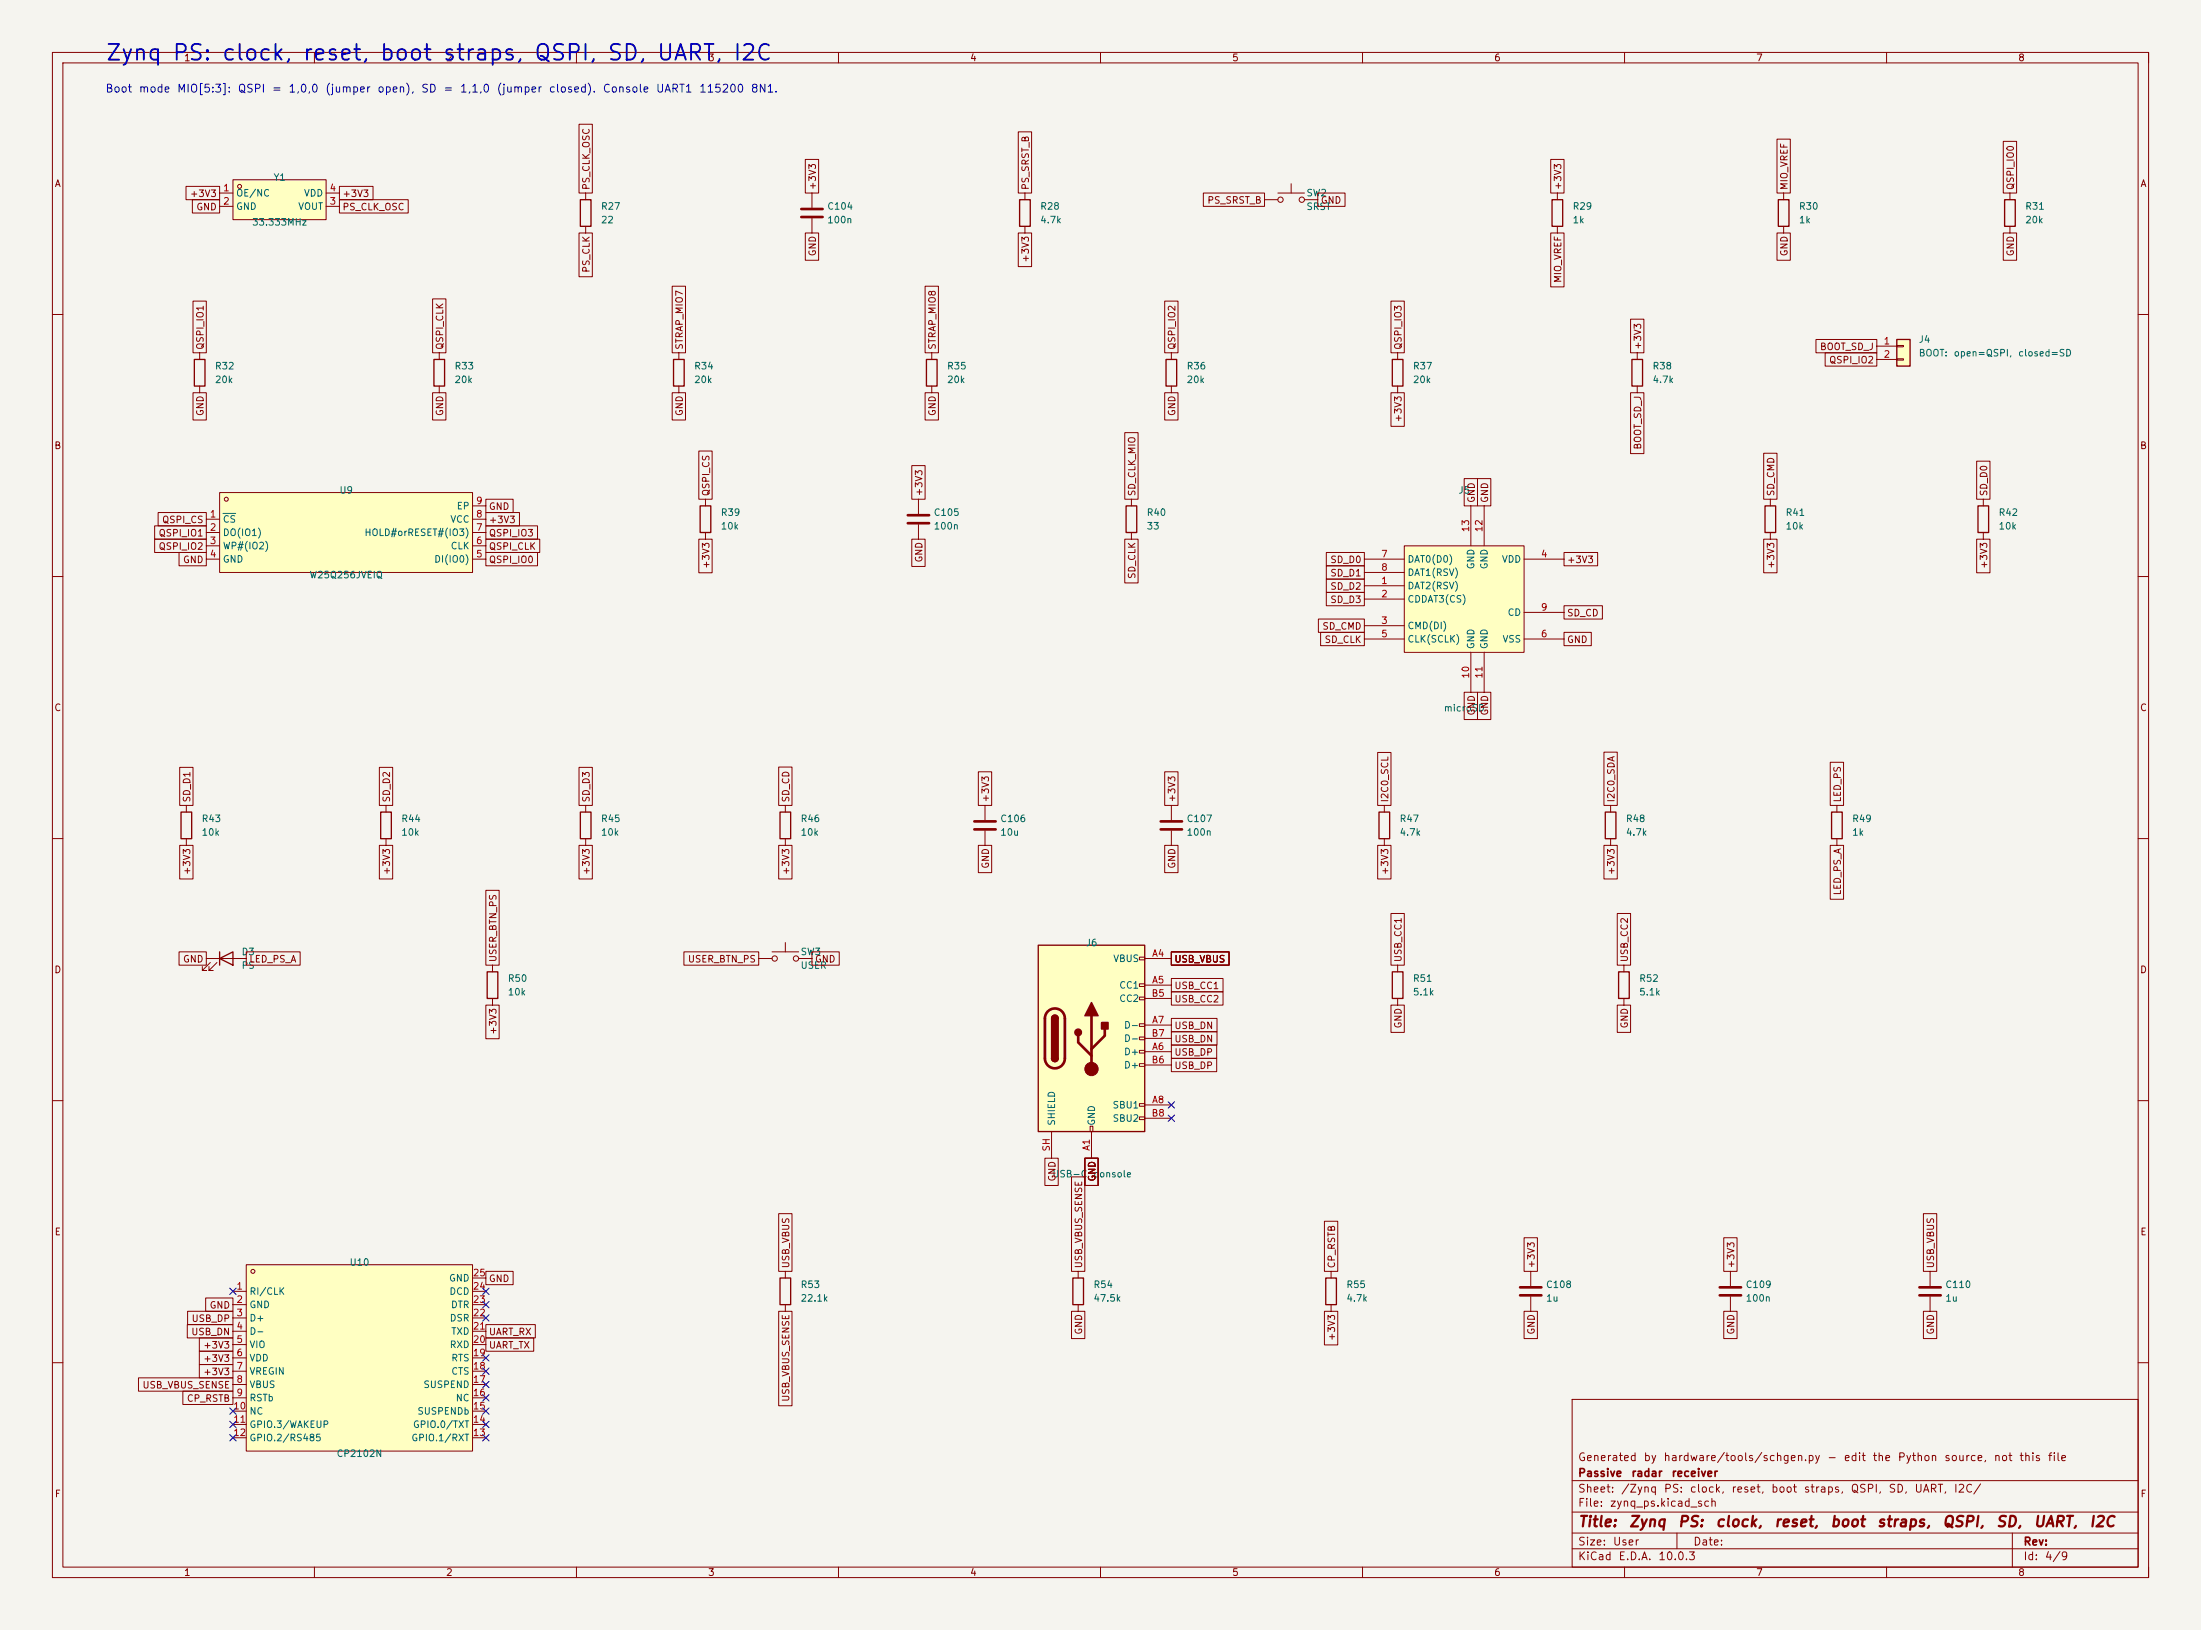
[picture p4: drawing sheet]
<svg xmlns="http://www.w3.org/2000/svg" width="420mm" height="311mm" viewBox="0 0 420 311" stroke-linecap="round" stroke-linejoin="round" font-family="sans-serif">
<path d="M0 0h420v311h-420z" fill="#f5f4ef" stroke="#f5f4ef" stroke-width=".19"/>
<g fill="none" stroke="#840000" stroke-width=".19">
<path d="M10 10h400v291h-400zM12 12h396v287h-396zM60 10v2M110 10v2M160 10v2M210 10v2M260 10v2M310 10v2M360 10v2M410 10v2M154.9 36.8v2.8M195.6 36.8v1.3"/>
<path d="M241.3 38.1h2.5M243.8 36.8h5.1M246.4 35.1v1.7M248.9 38.1h2.6M297.2 36.8v1.3M154.9 41.7v2.8M195.6 43.2v1.3M297.2 43.2v1.3M10 60h2M223.5 67.3v1.3M223.5 73.7v1.2M266.7 67.3v1.3"/>
<path d="M266.7 73.7v1.2M408 60h2M215.9 95.3v1.2M378.5 95.3v1.2M10 110h2M215.9 101.6v1.3M378.5 101.6v1.3M408 110h2M264.2 153.7v1.2M307.3 153.7v1.2M350.5 153.7v1.2M10 160h2"/>
<path d="M264.2 160v1.3M307.3 160v1.3M350.5 160v1.3M408 160h2M10 210h2M408 210h2M254 242.6v1.2M254 248.9v1.3M292.1 242.6v2.8M292.1 247.4v2.8M10 260h2M300 267h108v32h-108z"/>
<path d="M408 260h2M60 299v2M110 299v2M160 299v2M210 299v2M260 299v2M300 295.5h108M300 292.5h108M300 288.5h108M300 282.5h108M310 299v2M320 292.5v3"/>
<path d="M360 299v2M384 292.5v6.5M410 299v2"/>
<circle cx="244.3" cy="38.1" r=".51"/>
<circle cx="248.4" cy="38.1" r=".51"/>
</g>
<path d="M194.6 38.1h2v5.1h-2zM296.2 38.1h2v5.1h-2zM222.5 68.6h2v5.1h-2zM265.7 68.6h2v5.1h-2zM214.9 96.5h2v5.1h-2zM377.4 96.5h2.1v5.1h-2.1zM263.1 154.9h2.1v5.1h-2.1zM306.3 154.9h2.1v5.1h-2.1zM349.5 154.9h2v5.1h-2zM253 243.8h2v5.1h-2z" fill="none" stroke="#840000" stroke-width=".25"/>
<path d="M152.9 39.9h4.1M152.9 41.4h4.1M290.1 245.6h4M290.1 247.1h4" fill="none" stroke="#840000" stroke-width=".51"/>
<path d="M47 241.3h43.2v35.6h-43.2z" fill="#ffffc2"/>
<g fill="none" stroke="#840000" stroke-width=".19">
<path d="M83.8 67.3v1.3M83.8 73.7v1.2M312.4 67.3v1.3M312.4 73.7v1.2M337.8 95.3v1.2M337.8 101.6v1.3M44.4 246.4h2.6M44.4 248.9h2.6M44.4 251.5h2.6M44.4 254h2.6M44.4 256.5h2.6M44.4 259.1h2.6"/>
<path d="M47 241.3h43.2v35.6h-43.2zM90.2 246.4h2.5M90.2 248.9h2.5M90.2 251.5h2.5M90.2 254h2.5M90.2 256.5h2.5M90.2 259.1h2.5M90.2 243.8h2.5M44.4 261.6h2.6M44.4 264.2h2.6M44.4 266.7h2.6M44.4 269.2h2.6"/>
<path d="M44.4 271.8h2.6M44.4 274.3h2.6M90.2 261.6h2.5M90.2 264.2h2.5M90.2 266.7h2.5M90.2 269.2h2.5M90.2 271.8h2.5M90.2 274.3h2.5"/>
<circle cx="48.3" cy="242.6" r=".38"/>
</g>
<path d="M82.8 68.6h2v5.1h-2zM311.4 68.6h2v5.1h-2zM336.8 96.5h2v5.1h-2z" fill="none" stroke="#840000" stroke-width=".25"/>
<path d="M268 104.1h22.8v20.4h-22.8z" fill="#ffffc2"/>
<g fill="none" stroke="#840000" stroke-width=".19">
<path d="M340.4 36.8v1.3M383.5 36.8v1.3M340.4 43.2v1.3M383.5 43.2v1.3M280.7 96.5v7.6M283.2 96.5v7.6M260.3 111.8h7.7M260.3 114.3h7.7M260.3 119.4h7.7M260.3 106.7h7.7M260.3 109.2h7.7M268 104.1h22.8v20.4h-22.8z"/>
<path d="M290.8 106.7h7.6M290.8 116.8h7.6M260.3 121.9h7.7M280.7 124.5v7.6M283.2 124.5v7.6M290.8 121.9h7.6M266.7 184.2v1.2M266.7 190.5v1.3M330.2 242.6v2.8M330.2 247.4v2.8M368.3 242.6v2.8M368.3 247.4v2.8"/>
</g>
<path d="M328.2 245.6h4M328.2 247.1h4M366.3 245.6h4M366.3 247.1h4" fill="none" stroke="#840000" stroke-width=".51"/>
<path d="M339.3 38.1h2.1v5.1h-2.1zM382.5 38.1h2.1v5.1h-2.1zM265.7 185.4h2v5.1h-2z" fill="none" stroke="#840000" stroke-width=".25"/>
<path d="M361.9 64.8h2.6v5.1h-2.6z" fill="#ffffc2"/>
<path d="M110.7 38.1h2.1v5.1h-2.1zM37.1 68.6h2v5.1h-2zM176.8 68.6h2v5.1h-2zM361.9 64.8h2.6v5.1h-2.6zM308.9 185.4h2v5.1h-2z" fill="none" stroke="#840000" stroke-width=".25"/>
<g fill="none" stroke="#840000" stroke-width=".19">
<path d="M111.8 36.8v1.3M111.8 43.2v1.3M38.1 67.3v1.3M38.1 73.7v1.2M177.8 67.3v1.3M177.8 73.7v1.2M358.1 66h3.8M358.1 68.6h3.8M361.9 65.9h1.3v.3h-1.3zM361.9 68.5h1.3v.2h-1.3zM175.3 95.3v2.7M175.3 100.1v2.8"/>
<path d="M309.9 184.2v1.2M309.9 190.5v1.3"/>
</g>
<path d="M173.2 98.3h4.1M173.2 99.8h4.1" fill="none" stroke="#840000" stroke-width=".51"/>
<path d="M41.9 94h48.3v15.2h-48.3z" fill="#ffffc2"/>
<g fill="none" stroke="#840000" stroke-width=".19">
<path d="M39.4 99.1h2.5M41.9 94h48.3v15.2h-48.3zM90.2 99.1h2.5M90.2 96.5h2.5M39.4 101.6h2.5M39.4 104.1h2.5M39.4 106.7h2.5M90.2 101.6h2.5M90.2 104.1h2.5M90.2 106.7h2.5"/>
<circle cx="43.2" cy="95.3" r=".38"/>
</g>
<path d="M42.5 98h2.5" fill="none" stroke="#006464" stroke-width=".19"/>
<path d="M44.4 34.3h17.8v7.6h-17.8z" fill="#ffffc2"/>
<g fill="none" stroke="#840000" stroke-width=".19">
<path d="M41.9 36.8h2.5M41.9 39.4h2.5M44.4 34.3h17.8v7.6h-17.8zM62.2 36.8h2.6M62.2 39.4h2.6M129.5 67.3v1.3M129.5 73.7v1.2M134.6 95.3v1.2M134.6 101.6v1.3M39.4 182.9h7.6M40.1 183.6l-1.5 1.6h.8h-.8v-.8M41.4 183.6l-1.5 1.6h.7h-.7v-.8"/>
<path d="M205.7 242.6v1.2M205.7 248.9v1.3"/>
<circle cx="45.7" cy="35.6" r=".38"/>
</g>
<path d="M128.5 68.6h2.1v5.1h-2.1zM133.6 96.5h2v5.1h-2zM41.9 182.9l2.5-1.3v2.6zM41.9 181.6v2.6M204.7 243.8h2.1v5.1h-2.1z" fill="none" stroke="#840000" stroke-width=".25"/>
<path d="M198.1 180.3h20.3v35.6h-20.3z" fill="#ffffc2"/>
<g fill="none" stroke="#840000" stroke-width=".19">
<path d="M35.5 35.6h6.4v2.5h-6.4zM36.7 38.1h5.2v2.5h-5.2zM64.8 38.1h13.1v2.5h-13.1zM64.8 35.6h6.4v2.5h-6.4zM110.5 23.7h2.5v13.1h-2.5zM153.7 30.4h2.5v6.4h-2.5zM194.3 25.2h2.6v11.6h-2.6zM229.6 36.8h11.7v2.6h-11.7zM251.5 36.8h5.2v2.6h-5.2zM295.9 30.4h2.6v6.4h-2.6zM339.1 26.5h2.5v10.3h-2.5zM382.3 27h2.5v9.8h-2.5z"/>
<path d="M36.8 57.5h2.6v9.8h-2.6zM82.5 57h2.6v10.3h-2.6zM110.5 44.5h2.5v8.3h-2.5zM128.3 54.6h2.5v12.7h-2.5zM153.7 44.5h2.5v5.2h-2.5zM176.5 54.6h2.6v12.7h-2.6zM194.3 44.5h2.6v6.4h-2.6zM222.2 57.5h2.6v9.8h-2.6zM265.4 57.5h2.6v9.8h-2.6zM295.9 44.5h2.6v10.2h-2.6zM339.1 44.5h2.5v5.2h-2.5zM382.3 44.5h2.5v5.2h-2.5z"/>
<path d="M36.8 74.9h2.6v5.2h-2.6zM82.5 74.9h2.6v5.2h-2.6zM128.3 74.9h2.5v5.2h-2.5zM176.5 74.9h2.6v5.2h-2.6zM222.2 74.9h2.6v5.2h-2.6zM265.4 74.9h2.6v6.4h-2.6zM311.1 60.9h2.6v6.4h-2.6zM311.1 74.9h2.6v11.6h-2.6zM346.5 64.8h11.6v2.5h-11.6zM348.3 67.3h9.8v2.6h-9.8zM30.2 97.8h9.2v2.5h-9.2zM92.7 95.3h5.2v2.5h-5.2z"/>
<path d="M92.7 97.8h6.4v2.5h-6.4zM133.3 86.1h2.6v9.2h-2.6zM174 88.8h2.5v6.5h-2.5zM214.6 82.5h2.6v12.8h-2.6zM279.4 91.3h2.5v5.2h-2.5zM281.9 91.3h2.6v5.2h-2.6zM336.5 86.5h2.6v8.8h-2.6zM377.2 88h2.5v7.3h-2.5zM29.5 102.9h9.9v2.5h-9.9zM29.5 100.3h9.9v2.6h-9.9zM34.2 105.4h5.2v2.6h-5.2zM92.7 105.4h9.9v2.6h-9.9z"/>
<path d="M92.7 100.3h9.9v2.6h-9.9zM92.7 102.9h10.3v2.5h-10.3zM133.3 102.9h2.6v6.4h-2.6zM174 102.9h2.5v5.2h-2.5zM214.6 102.9h2.6v8.3h-2.6zM251.6 118.1h8.7v2.6h-8.7zM253.1 110.5h7.2v2.5h-7.2zM253.1 113h7.2v2.6h-7.2zM253.1 105.4h7.2v2.6h-7.2zM253.1 108h7.2v2.5h-7.2zM298.4 115.6h7.4v2.5h-7.4zM298.4 105.4h6.5v2.6h-6.5z"/>
<path d="M336.5 102.9h2.6v6.4h-2.6zM377.2 102.9h2.5v6.4h-2.5zM252 120.7h8.3v2.5h-8.3zM279.4 132.1h2.5v5.2h-2.5zM281.9 132.1h2.6v5.2h-2.6zM298.4 120.7h5.3v2.5h-5.3zM34.3 146.4h2.5v7.3h-2.5zM35.6 153.7v1.2M72.4 146.4h2.5v7.3h-2.5zM73.7 153.7v1.2M110.5 146.4h2.5v7.3h-2.5zM111.8 153.7v1.2"/>
<path d="M148.6 146.4h2.5v7.3h-2.5zM149.9 153.7v1.2M186.7 147.3h2.5v6.4h-2.5zM188 153.7v2.8M188 158.5v2.8M222.2 147.3h2.6v6.4h-2.6zM223.5 153.7v2.8M223.5 158.5v2.8M262.9 143.6h2.5v10.1h-2.5zM306.1 143.5h2.5v10.2h-2.5zM349.2 145.4h2.6v8.3h-2.6zM34.3 161.3h2.5v6.4h-2.5z"/>
<path d="M35.6 160v1.3M72.4 161.3h2.5v6.4h-2.5zM73.7 160v1.3M92.7 169.9h2.6v14.3h-2.6zM110.5 161.3h2.5v6.4h-2.5zM111.8 160v1.3M148.6 161.3h2.5v6.4h-2.5zM149.9 160v1.3M149.9 179.8v1.8M186.7 161.3h2.5v5.2h-2.5zM222.2 161.3h2.6v5.2h-2.6zM262.9 161.3h2.5v6.4h-2.5z"/>
<path d="M265.4 174.3h2.6v9.9h-2.6zM306.1 161.3h2.5v6.4h-2.5zM308.6 174.3h2.6v9.9h-2.6zM349.2 161.3h2.6v10.3h-2.6zM34.2 181.6h5.2v2.6h-5.2zM47 181.6h10.3v2.6h-10.3zM92.7 191.8h2.6v6.4h-2.6zM94 184.2v1.2M94 190.5v1.3M130.5 181.6h14.3v2.6h-14.3zM144.8 182.9h2.5M147.3 181.6h5.1"/>
<path d="M152.4 182.9h2.5M154.9 181.6h5.2v2.6h-5.2zM217.4 182.6h1v.5h-1zM217.4 187.7h1v.5h-1zM217.4 190.2h1v.6h-1zM217.4 195.3h1v.5h-1zM217.4 197.9h1v.5h-1zM218.4 182.9h5.1M218.4 188h5.1M218.4 195.6h5.1M218.4 190.5h5.1M218.4 198.1h5.1"/>
<path d="M223.5 181.6h11v2.6h-11zM223.5 186.7h9.9v2.5h-9.9zM223.5 199.4h8.7v2.5h-8.7zM223.5 194.3h8.7v2.6h-8.7zM223.5 189.2h9.9v2.6h-9.9zM223.5 196.9h8.7v2.5h-8.7zM265.4 191.8h2.6v5.2h-2.6zM308.6 191.8h2.6v5.2h-2.6zM200.7 215.9v5.1M208 214.9h.5v1h-.5zM208.3 215.9v5.1M217.4 200.4h1v.5h-1z"/>
<path d="M217.4 202.9h1v.6h-1zM217.4 210.6h1v.5h-1zM217.4 213.1h1v.5h-1zM218.4 200.7h5.1M218.4 210.8h5.1M218.4 203.2h5.1M218.4 213.4h5.1M223.5 201.9h8.7v2.6h-8.7zM148.6 231.6h2.5v11h-2.5zM199.4 221h2.5v5.2h-2.5zM204.5 224.5h2.5v18.1h-2.5zM207 221h2.6v5.2h-2.6z"/>
<path d="M252.7 233h2.6v9.6h-2.6zM290.8 236.2h2.6v6.4h-2.6zM328.9 236.2h2.6v6.4h-2.6zM367 231.6h2.6v11h-2.6zM35.7 252.7h8.7v2.6h-8.7zM35.8 250.2h8.6v2.5h-8.6zM38 255.3h6.4v2.5h-6.4zM38 257.8h6.4v2.6h-6.4zM39.2 247.7h5.2v2.5h-5.2zM92.7 255.3h9.1v2.5h-9.1zM92.7 252.7h9.4v2.6h-9.4zM92.7 242.6h5.2v2.5h-5.2z"/>
<path d="M148.6 250.2h2.5v18h-2.5zM149.9 242.6v1.2M149.9 248.9v1.3M204.5 250.2h2.5v5.2h-2.5zM252.7 250.2h2.6v6.4h-2.6zM290.8 250.2h2.6v5.2h-2.6zM328.9 250.2h2.6v5.2h-2.6zM367 250.2h2.6v5.2h-2.6zM26.4 262.9h18v2.5h-18zM34.9 265.4h9.5v2.6h-9.5zM38 260.4h6.4v2.5h-6.4z"/>
<circle cx="147.8" cy="182.9" r=".51"/>
<circle cx="151.9" cy="182.9" r=".51"/>
</g>
<path d="M34.5 154.9h2.1v5.1h-2.1zM72.6 154.9h2.1v5.1h-2.1zM110.7 154.9h2.1v5.1h-2.1zM148.8 154.9h2.1v5.1h-2.1zM93 185.4h2v5.1h-2zM198.1 180.3h20.3v35.6h-20.3zM200.7 194.3a.64 .64 0 0 1 .6-.6 .64 .64 0 0 1 .6 .6M200.7 201.9a.64 .64 0 0 0 .6 .7 .64 .64 0 0 0 .6-.7M148.8 243.8h2.1v5.1h-2.1z" fill="none" stroke="#840000" stroke-width=".25"/>
<path d="M185.9 156.7h4.1M185.9 158.2h4.1M221.5 156.7h4.1M221.5 158.2h4.1M199.9 193a1.9 1.9 0 0 1 2.1-.4 1.9 1.9 0 0 1 1.2 1.7v7.6a1.91 1.91 0 0 1-1.9 1.9 1.91 1.91 0 0 1-1.9-1.9v-7.7l.2-.7zM205.7 197.6v1.3l2.6 2.5M208.3 193.8v10.2M210.8 196.3v1.3l-2.5 2.6" fill="none" stroke="#840000" stroke-width=".51"/>
<g fill="#840000" stroke="#840000" stroke-width=".25">
<path d="M200.7 194.3h1.2v7.6h-1.2z"/>
<path d="M200.8 193.9a.64 .64 0 0 1 .7-.2 .64 .64 0 0 1 .4 .6h-1.2z"/>
<path d="M200.7 201.9h1.2a.64 .64 0 0 1-.6 .7 .64 .64 0 0 1-.6-.7z"/>
<path d="M208.3 191.3l1.2 2.5h-2.5z"/>
<path d="M210.2 195.1h1.3v1.2h-1.3z"/>
<circle cx="205.7" cy="197" r=".63"/>
</g>
<circle cx="208.3" cy="204" r="1.27" fill="#840000" stroke="#840000" stroke-width=".19"/>
<g fill="none" stroke="#000084" stroke-width=".19">
<path d="M222.9 210.2l1.2 1.2M222.9 212.8l1.2 1.2M224.1 210.2l-1.2 1.2M224.1 212.8l-1.2 1.2M43.8 245.8l1.3 1.2M45.1 245.8l-1.3 1.2M92.1 248.3l1.2 1.2M92.1 245.8l1.2 1.2M92.1 258.5l1.2 1.2M92.1 250.9l1.2 1.2M93.3 248.3l-1.2 1.2M93.3 245.8l-1.2 1.2"/>
<path d="M93.3 258.5l-1.2 1.2M93.3 250.9l-1.2 1.2M43.8 271.2l1.3 1.2M43.8 268.6l1.3 1.3M43.8 273.7l1.3 1.2M45.1 271.2l-1.3 1.2M45.1 268.6l-1.3 1.3M45.1 273.7l-1.3 1.2M92.1 266.1l1.2 1.2M92.1 263.6l1.2 1.2M92.1 261l1.2 1.2M92.1 271.2l1.2 1.2"/>
<path d="M92.1 268.6l1.2 1.3M92.1 273.7l1.2 1.2M93.3 266.1l-1.2 1.2M93.3 263.6l-1.2 1.2M93.3 261l-1.2 1.2M93.3 271.2l-1.2 1.2M93.3 268.6l-1.2 1.3M93.3 273.7l-1.2 1.2"/>
</g>
<text font-size="3" fill="#0000c2" x="20" y="12.3">Zynq PS: clock, reset, boot straps, QSPI, SD, UART, I2C</text>
<g font-size="2" fill="#840000">
<text x="301" y="291.8">Title:</text>
<text x="310.7" y="291.8">Zynq</text>
<text x="320" y="291.8">PS:</text>
<text x="327.2" y="291.8">clock,</text>
<text x="338.4" y="291.8">reset,</text>
<text x="349.1" y="291.8">boot</text>
<text x="358" y="291.8">straps,</text>
<text x="370.5" y="291.8">QSPI,</text>
<text x="380.7" y="291.8">SD,</text>
<text x="387.9" y="291.8">UART,</text>
<text x="398.5" y="291.8">I2C</text>
</g>
<g font-size="1.5" fill="#0000c2">
<text x="20" y="18">Boot</text>
<text x="26.4" y="18">mode</text>
<text x="33.7" y="18">MIO[5:3]:</text>
<text x="45.3" y="18">QSPI</text>
<text x="51.8" y="18">=</text>
<text x="54.9" y="18">1,0,0</text>
<text x="61.9" y="18">(jumper</text>
<text x="71.9" y="18">open),</text>
<text x="80.3" y="18">SD</text>
<text x="84.5" y="18">=</text>
<text x="87.6" y="18">1,1,0</text>
<text x="94.7" y="18">(jumper</text>
<text x="104.6" y="18">closed).</text>
<text x="114.9" y="18">Console</text>
<text x="125.1" y="18">UART1</text>
<text x="133.3" y="18">115200</text>
<text x="143.2" y="18">8N1.</text>
</g>
<g font-size="1.5" fill="#840000">
<text x="301" y="279.1">Generated</text>
<text x="313.5" y="279.1">by</text>
<text x="317.3" y="279.1">hardware/tools/schgen.py</text>
<text x="348.5" y="279.1">-</text>
<text x="351.7" y="279.1">edit</text>
<text x="357.2" y="279.1">the</text>
<text x="362" y="279.1">Python</text>
<text x="370.9" y="279.1">source,</text>
<text x="380.3" y="279.1">not</text>
<text x="385.2" y="279.1">this</text>
<text x="390.6" y="279.1">file</text>
<text x="301" y="287.8">File:</text>
<text x="301" y="285.1">Sheet:</text>
<text x="301" y="282.1">Passive</text>
<text x="307.1" y="287.8">zynq_ps.kicad_sch</text>
<text x="309.2" y="285.1">/Zynq</text>
<text x="311.2" y="282.1">radar</text>
<text x="317.4" y="285.1">PS:</text>
<text x="318.8" y="282.1">receiver</text>
<text x="322.3" y="285.1">clock,</text>
<text x="330.3" y="285.1">reset,</text>
<text x="337.9" y="285.1">boot</text>
<text x="344.1" y="285.1">straps,</text>
<text x="353" y="285.1">QSPI,</text>
<text x="360.3" y="285.1">SD,</text>
<text x="365.2" y="285.1">UART,</text>
<text x="372.7" y="285.1">I2C/</text>
<text x="301" y="298">KiCad</text>
<text x="301" y="295.2">Size:</text>
<text x="307.7" y="295.2">User</text>
<text x="308.7" y="298">E.D.A.</text>
<text x="316.3" y="298">10.0.3</text>
<text x="323" y="295.2">Date:</text>
<text x="386" y="295.2">Rev:</text>
<text x="386" y="298">Id:</text>
<text x="390.1" y="298">4/9</text>
</g>
<g font-size="1.3" fill="#840000">
<text x="35" y="12">1</text>
<text x="85" y="12">2</text>
<text x="135" y="12">3</text>
<text x="185" y="12">4</text>
<text x="235" y="12">5</text>
<text x="285" y="12">6</text>
<text x="335" y="12">7</text>
<text x="385" y="12">8</text>
<text x="10.3" y="36">A</text>
<text x="408.3" y="36">A</text>
<text x="36.2" y="37.9">+3V3</text>
<text x="37.4" y="40.4">GND</text>
<text x="65.2" y="40.4">PS_CLK_OSC</text>
<text x="65.2" y="37.9">+3V3</text>
<text x="112.8" y="36.4" transform="rotate(-90 112.8 36.4)">PS_CLK_OSC</text>
<text x="156" y="36.4" transform="rotate(-90 156 36.4)">+3V3</text>
<text x="196.6" y="36.4" transform="rotate(-90 196.6 36.4)">PS_SRST_B</text>
<text x="230.3" y="39.2">PS_SRST_B</text>
<text x="251.9" y="39.2">GND</text>
<text x="298.2" y="36.4" transform="rotate(-90 298.2 36.4)">+3V3</text>
<text x="341.4" y="36.4" transform="rotate(-90 341.4 36.4)">MIO_VREF</text>
<text x="384.6" y="36.4" transform="rotate(-90 384.6 36.4)">QSPI_IO0</text>
<text x="112.8" y="52.1" transform="rotate(-90 112.8 52.1)">PS_CLK</text>
<text x="156" y="49" transform="rotate(-90 156 49)">GND</text>
<text x="196.6" y="50.2" transform="rotate(-90 196.6 50.2)">+3V3</text>
<text x="341.4" y="49" transform="rotate(-90 341.4 49)">GND</text>
<text x="384.6" y="49" transform="rotate(-90 384.6 49)">GND</text>
<text x="298.2" y="54.1" transform="rotate(-90 298.2 54.1)">MIO_VREF</text>
<text x="39.2" y="66.8" transform="rotate(-90 39.2 66.8)">QSPI_IO1</text>
<text x="84.9" y="66.8" transform="rotate(-90 84.9 66.8)">QSPI_CLK</text>
<text x="130.6" y="66.8" transform="rotate(-90 130.6 66.8)">STRAP_MIO7</text>
<text x="178.9" y="66.8" transform="rotate(-90 178.9 66.8)">STRAP_MIO8</text>
<text x="224.6" y="66.8" transform="rotate(-90 224.6 66.8)">QSPI_IO2</text>
<text x="267.8" y="66.8" transform="rotate(-90 267.8 66.8)">QSPI_IO3</text>
<text x="313.5" y="66.8" transform="rotate(-90 313.5 66.8)">+3V3</text>
<text x="347.2" y="67.1">BOOT_SD_J</text>
<text x="348.9" y="69.6">QSPI_IO2</text>
<text x="39.2" y="79.5" transform="rotate(-90 39.2 79.5)">GND</text>
<text x="84.9" y="79.5" transform="rotate(-90 84.9 79.5)">GND</text>
<text x="130.6" y="79.5" transform="rotate(-90 130.6 79.5)">GND</text>
<text x="178.9" y="79.5" transform="rotate(-90 178.9 79.5)">GND</text>
<text x="224.6" y="79.5" transform="rotate(-90 224.6 79.5)">GND</text>
<text x="267.8" y="80.7" transform="rotate(-90 267.8 80.7)">+3V3</text>
<text x="10.3" y="86">B</text>
<text x="313.5" y="85.9" transform="rotate(-90 313.5 85.9)">BOOT_SD_J</text>
<text x="408.3" y="86">B</text>
<text x="135.7" y="94.8" transform="rotate(-90 135.7 94.8)">QSPI_CS</text>
<text x="176.3" y="94.8" transform="rotate(-90 176.3 94.8)">+3V3</text>
<text x="217" y="94.8" transform="rotate(-90 217 94.8)">SD_CLK_MIO</text>
<text x="338.9" y="94.8" transform="rotate(-90 338.9 94.8)">SD_CMD</text>
<text x="379.5" y="94.8" transform="rotate(-90 379.5 94.8)">SD_D0</text>
<text x="30.8" y="100.1">QSPI_CS</text>
<text x="93.2" y="97.6">GND</text>
<text x="93.2" y="100.1">+3V3</text>
<text x="281.7" y="96" transform="rotate(-90 281.7 96)">GND</text>
<text x="284.3" y="96" transform="rotate(-90 284.3 96)">GND</text>
<text x="30.2" y="105.2">QSPI_IO2</text>
<text x="30.2" y="102.7">QSPI_IO1</text>
<text x="34.8" y="107.7">GND</text>
<text x="93.2" y="107.7">QSPI_IO0</text>
<text x="93.2" y="102.7">QSPI_IO3</text>
<text x="93.2" y="105.2">QSPI_CLK</text>
<text x="176.3" y="107.4" transform="rotate(-90 176.3 107.4)">GND</text>
<text x="253.7" y="107.7">SD_D0</text>
<text x="298.9" y="107.7">+3V3</text>
<text x="135.7" y="108.6" transform="rotate(-90 135.7 108.6)">+3V3</text>
<text x="217" y="110.6" transform="rotate(-90 217 110.6)">SD_CLK</text>
<text x="253.7" y="112.8">SD_D2</text>
<text x="253.7" y="110.3">SD_D1</text>
<text x="338.9" y="108.6" transform="rotate(-90 338.9 108.6)">+3V3</text>
<text x="379.5" y="108.6" transform="rotate(-90 379.5 108.6)">+3V3</text>
<text x="253.7" y="115.4">SD_D3</text>
<text x="298.9" y="117.9">SD_CD</text>
<text x="252.2" y="120.4">SD_CMD</text>
<text x="252.7" y="123">SD_CLK</text>
<text x="298.9" y="123">GND</text>
<text x="10.3" y="136">C</text>
<text x="281.7" y="136.6" transform="rotate(-90 281.7 136.6)">GND</text>
<text x="284.3" y="136.6" transform="rotate(-90 284.3 136.6)">GND</text>
<text x="408.3" y="136">C</text>
<text x="36.6" y="153.2" transform="rotate(-90 36.6 153.2)">SD_D1</text>
<text x="74.7" y="153.2" transform="rotate(-90 74.7 153.2)">SD_D2</text>
<text x="112.8" y="153.2" transform="rotate(-90 112.8 153.2)">SD_D3</text>
<text x="150.9" y="153.2" transform="rotate(-90 150.9 153.2)">SD_CD</text>
<text x="189" y="153.2" transform="rotate(-90 189 153.2)">+3V3</text>
<text x="224.6" y="153.2" transform="rotate(-90 224.6 153.2)">+3V3</text>
<text x="265.2" y="153.2" transform="rotate(-90 265.2 153.2)">I2C0_SCL</text>
<text x="308.4" y="153.2" transform="rotate(-90 308.4 153.2)">I2C0_SDA</text>
<text x="351.6" y="153.2" transform="rotate(-90 351.6 153.2)">LED_PS</text>
<text x="36.6" y="167.1" transform="rotate(-90 36.6 167.1)">+3V3</text>
<text x="74.7" y="167.1" transform="rotate(-90 74.7 167.1)">+3V3</text>
<text x="112.8" y="167.1" transform="rotate(-90 112.8 167.1)">+3V3</text>
<text x="150.9" y="167.1" transform="rotate(-90 150.9 167.1)">+3V3</text>
<text x="189" y="165.8" transform="rotate(-90 189 165.8)">GND</text>
<text x="224.6" y="165.8" transform="rotate(-90 224.6 165.8)">GND</text>
<text x="265.2" y="167.1" transform="rotate(-90 265.2 167.1)">+3V3</text>
<text x="308.4" y="167.1" transform="rotate(-90 308.4 167.1)">+3V3</text>
<text x="351.6" y="170.9" transform="rotate(-90 351.6 170.9)">LED_PS_A</text>
<text x="10.3" y="186">D</text>
<text x="34.8" y="183.9">GND</text>
<text x="47.5" y="183.9">LED_PS_A</text>
<text x="95" y="183.7" transform="rotate(-90 95 183.7)">USER_BTN_PS</text>
<text x="131.2" y="183.9">USER_BTN_PS</text>
<text x="155.4" y="183.9">GND</text>
<text x="224" y="183.9">USB_VBUS</text>
<text x="267.8" y="183.7" transform="rotate(-90 267.8 183.7)">USB_CC1</text>
<text x="310.9" y="183.7" transform="rotate(-90 310.9 183.7)">USB_CC2</text>
<text x="408.3" y="186">D</text>
<text x="224" y="189">USB_CC1</text>
<text x="224" y="191.6">USB_CC2</text>
<text x="95" y="197.5" transform="rotate(-90 95 197.5)">+3V3</text>
<text x="224" y="196.6">USB_DN</text>
<text x="267.8" y="196.3" transform="rotate(-90 267.8 196.3)">GND</text>
<text x="310.9" y="196.3" transform="rotate(-90 310.9 196.3)">GND</text>
<text x="224" y="201.7">USB_DP</text>
<text x="224" y="199.2">USB_DN</text>
<text x="224" y="204.3">USB_DP</text>
<text x="201.7" y="225.5" transform="rotate(-90 201.7 225.5)">GND</text>
<text x="209.3" y="225.5" transform="rotate(-90 209.3 225.5)">GND</text>
<text x="10.3" y="236">E</text>
<text x="408.3" y="236">E</text>
<text x="93.2" y="244.9">GND</text>
<text x="150.9" y="242.1" transform="rotate(-90 150.9 242.1)">USB_VBUS</text>
<text x="206.8" y="242.1" transform="rotate(-90 206.8 242.1)">USB_VBUS_SENSE</text>
<text x="255.1" y="242.1" transform="rotate(-90 255.1 242.1)">CP_RSTB</text>
<text x="293.2" y="242.1" transform="rotate(-90 293.2 242.1)">+3V3</text>
<text x="331.3" y="242.1" transform="rotate(-90 331.3 242.1)">+3V3</text>
<text x="369.4" y="242.1" transform="rotate(-90 369.4 242.1)">USB_VBUS</text>
<text x="39.9" y="250">GND</text>
<text x="36.4" y="255.1">USB_DN</text>
<text x="36.5" y="252.5">USB_DP</text>
<text x="38.7" y="257.6">+3V3</text>
<text x="93.2" y="257.6">UART_TX</text>
<text x="93.2" y="255.1">UART_RX</text>
<text x="206.8" y="254.7" transform="rotate(-90 206.8 254.7)">GND</text>
<text x="255.1" y="256" transform="rotate(-90 255.1 256)">+3V3</text>
<text x="293.2" y="254.7" transform="rotate(-90 293.2 254.7)">GND</text>
<text x="331.3" y="254.7" transform="rotate(-90 331.3 254.7)">GND</text>
<text x="369.4" y="254.7" transform="rotate(-90 369.4 254.7)">GND</text>
<text x="38.7" y="262.7">+3V3</text>
<text x="38.7" y="260.1">+3V3</text>
<text x="27.1" y="265.2">USB_VBUS_SENSE</text>
<text x="35.5" y="267.8">CP_RSTB</text>
<text x="150.9" y="267.6" transform="rotate(-90 150.9 267.6)">USB_VBUS_SENSE</text>
<text x="10.3" y="286">F</text>
<text x="408.3" y="286">F</text>
<text x="35" y="301">1</text>
<text x="85" y="301">2</text>
<text x="135" y="301">3</text>
<text x="185" y="301">4</text>
<text x="235" y="301">5</text>
<text x="285" y="301">6</text>
<text x="335" y="301">7</text>
<text x="385" y="301">8</text>
</g>
<g font-size="1.3" fill="#006464">
<text x="52.1" y="34.8">Y1</text>
<text x="45" y="37.8">OE/NC</text>
<text x="45" y="40.3">GND</text>
<text x="56.8" y="40.3">VOUT</text>
<text x="57.9" y="37.8">VDD</text>
<text x="114.6" y="40.3">R27</text>
<text x="157.7" y="40.3">C104</text>
<text x="198.4" y="40.3">R28</text>
<text x="249.2" y="37.8">SW2</text>
<text x="249.2" y="40.4">SRST</text>
<text x="300" y="40.3">R29</text>
<text x="343.2" y="40.3">R30</text>
<text x="386.3" y="40.3">R31</text>
<text x="48" y="43.3">33.333MHz</text>
<text x="114.6" y="42.9">22</text>
<text x="157.7" y="42.9">100n</text>
<text x="198.4" y="42.9">4.7k</text>
<text x="300" y="42.9">1k</text>
<text x="343.2" y="42.9">1k</text>
<text x="386.3" y="42.9">20k</text>
<text x="366" y="65.7">J4</text>
<text x="40.9" y="70.8">R32</text>
<text x="86.6" y="70.8">R33</text>
<text x="132.3" y="70.8">R34</text>
<text x="180.6" y="70.8">R35</text>
<text x="226.3" y="70.8">R36</text>
<text x="269.5" y="70.8">R37</text>
<text x="315.2" y="70.8">R38</text>
<text x="366" y="68.3">BOOT:</text>
<text x="372.7" y="68.3">open=QSPI,</text>
<text x="385" y="68.3">closed=SD</text>
<text x="40.9" y="73.4">20k</text>
<text x="86.6" y="73.4">20k</text>
<text x="132.3" y="73.4">20k</text>
<text x="180.6" y="73.4">20k</text>
<text x="226.3" y="73.4">20k</text>
<text x="269.5" y="73.4">20k</text>
<text x="315.2" y="73.4">4.7k</text>
<text x="64.7" y="94.5">U9</text>
<text x="278.2" y="94.5">J5</text>
<text x="42.4" y="100">CS</text>
<text x="85.8" y="100">VCC</text>
<text x="87" y="97.5">EP</text>
<text x="137.4" y="101.3">10k</text>
<text x="137.4" y="98.7">R39</text>
<text x="178.1" y="98.7">C105</text>
<text x="178.1" y="101.3">100n</text>
<text x="218.7" y="98.7">R40</text>
<text x="218.7" y="101.3">33</text>
<text x="340.6" y="101.3">10k</text>
<text x="340.6" y="98.7">R41</text>
<text x="381.3" y="101.3">10k</text>
<text x="381.3" y="98.7">R42</text>
<text x="42.4" y="102.6">DO(IO1)</text>
<text x="42.4" y="105.1">WP#(IO2)</text>
<text x="42.4" y="107.7">GND</text>
<text x="69.4" y="102.6">HOLD#orRESET#(IO3)</text>
<text x="82.7" y="107.7">DI(IO0)</text>
<text x="85.9" y="105.1">CLK</text>
<text x="268.5" y="107.7">DAT0(D0)</text>
<text x="286.5" y="107.7">VDD</text>
<text x="59" y="110.7">W25Q256JVEIQ</text>
<text x="268.5" y="112.7">DAT2(RSV)</text>
<text x="268.5" y="110.2">DAT1(RSV)</text>
<text x="281.6" y="108.7" transform="rotate(-90 281.6 108.7)">GND</text>
<text x="284.2" y="108.7" transform="rotate(-90 284.2 108.7)">GND</text>
<text x="268.5" y="115.3">CDDAT3(CS)</text>
<text x="287.6" y="117.8">CD</text>
<text x="268.5" y="120.4">CMD(DI)</text>
<text x="268.5" y="122.9">CLK(SCLK)</text>
<text x="281.6" y="124" transform="rotate(-90 281.6 124)">GND</text>
<text x="284.2" y="124" transform="rotate(-90 284.2 124)">GND</text>
<text x="286.6" y="122.9">VSS</text>
<text x="275.4" y="136.1">microSD</text>
<text x="38.4" y="159.8">10k</text>
<text x="38.4" y="157.2">R43</text>
<text x="76.5" y="159.8">10k</text>
<text x="76.5" y="157.2">R44</text>
<text x="114.6" y="159.8">10k</text>
<text x="114.6" y="157.2">R45</text>
<text x="152.7" y="159.8">10k</text>
<text x="152.7" y="157.2">R46</text>
<text x="190.8" y="157.2">C106</text>
<text x="190.8" y="159.8">10u</text>
<text x="226.3" y="157.2">C107</text>
<text x="226.3" y="159.8">100n</text>
<text x="267" y="159.8">4.7k</text>
<text x="267" y="157.2">R47</text>
<text x="310.1" y="159.8">4.7k</text>
<text x="310.1" y="157.2">R48</text>
<text x="353.3" y="157.2">R49</text>
<text x="353.3" y="159.8">1k</text>
<text x="46" y="182.6">D3</text>
<text x="46" y="185.2">PS</text>
<text x="152.7" y="182.6">SW3</text>
<text x="152.7" y="185.2">USER</text>
<text x="207.1" y="180.9">J6</text>
<text x="212.3" y="183.9">VBUS</text>
<text x="96.8" y="190.2">10k</text>
<text x="96.8" y="187.6">R50</text>
<text x="213.5" y="188.9">CC1</text>
<text x="213.5" y="191.5">CC2</text>
<text x="269.5" y="190.2">5.1k</text>
<text x="269.5" y="187.6">R51</text>
<text x="312.7" y="190.2">5.1k</text>
<text x="312.7" y="187.6">R52</text>
<text x="214.4" y="196.6">D-</text>
<text x="214.4" y="201.6">D+</text>
<text x="214.4" y="199.1">D-</text>
<text x="214.4" y="204.2">D+</text>
<text x="201.6" y="214.9" transform="rotate(-90 201.6 214.9)">SHIELD</text>
<text x="209.3" y="214.9" transform="rotate(-90 209.3 214.9)">GND</text>
<text x="212.2" y="211.8">SBU1</text>
<text x="212.2" y="214.3">SBU2</text>
<text x="200.7" y="225">USB-C</text>
<text x="208.5" y="225">console</text>
<text x="66.6" y="241.8">U10</text>
<text x="85.6" y="244.8">GND</text>
<text x="47.5" y="247.4">RI/CLK</text>
<text x="47.5" y="249.9">GND</text>
<text x="85.6" y="247.4">DCD</text>
<text x="86" y="249.9">DTR</text>
<text x="152.7" y="246.1">R53</text>
<text x="152.7" y="248.7">22.1k</text>
<text x="208.5" y="246.1">R54</text>
<text x="208.5" y="248.7">47.5k</text>
<text x="256.8" y="248.7">4.7k</text>
<text x="256.8" y="246.1">R55</text>
<text x="294.9" y="246.1">C108</text>
<text x="294.9" y="248.7">1u</text>
<text x="333" y="246.1">C109</text>
<text x="333" y="248.7">100n</text>
<text x="371.1" y="246.1">C110</text>
<text x="371.1" y="248.7">1u</text>
<text x="47.5" y="252.4">D+</text>
<text x="47.5" y="255">D-</text>
<text x="47.5" y="257.5">VIO</text>
<text x="85.7" y="257.5">RXD</text>
<text x="85.7" y="252.4">DSR</text>
<text x="86" y="255">TXD</text>
<text x="47.5" y="260.1">VDD</text>
<text x="47.5" y="262.6">VREGIN</text>
<text x="86" y="262.6">CTS</text>
<text x="86" y="260.1">RTS</text>
<text x="47.5" y="265.1">VBUS</text>
<text x="47.5" y="267.7">RSTb</text>
<text x="80.7" y="265.1">SUSPEND</text>
<text x="86.9" y="267.7">NC</text>
<text x="47.5" y="270.2">NC</text>
<text x="47.5" y="272.8">GPIO.3/WAKEUP</text>
<text x="47.5" y="275.3">GPIO.2/RS485</text>
<text x="78.4" y="275.3">GPIO.1/RXT</text>
<text x="78.7" y="272.8">GPIO.0/TXT</text>
<text x="79.5" y="270.2">SUSPENDb</text>
<text x="64.1" y="278.3">CP2102N</text>
</g>
<g font-size="1.3" fill="#a90000">
<text x="42.5" y="36.8">1</text>
<text x="42.5" y="39.3">2</text>
<text x="62.8" y="39.3">3</text>
<text x="62.8" y="36.8">4</text>
<text x="359.3" y="66">1</text>
<text x="359.3" y="68.6">2</text>
<text x="39.9" y="99">1</text>
<text x="39.9" y="101.6">2</text>
<text x="90.7" y="101.6">7</text>
<text x="90.7" y="99">8</text>
<text x="90.7" y="96.5">9</text>
<text x="280.6" y="101.6" transform="rotate(-90 280.6 101.6)">13</text>
<text x="283.2" y="101.6" transform="rotate(-90 283.2 101.6)">12</text>
<text x="39.9" y="104.1">3</text>
<text x="39.9" y="106.7">4</text>
<text x="90.7" y="106.7">5</text>
<text x="90.7" y="104.1">6</text>
<text x="263.5" y="106.7">7</text>
<text x="293.9" y="106.7">4</text>
<text x="263.5" y="111.7">1</text>
<text x="263.5" y="109.2">8</text>
<text x="263.5" y="114.3">2</text>
<text x="263.5" y="119.4">3</text>
<text x="293.9" y="116.8">9</text>
<text x="263.5" y="121.9">5</text>
<text x="293.9" y="121.9">6</text>
<text x="280.6" y="129.6" transform="rotate(-90 280.6 129.6)">10</text>
<text x="283.2" y="129.6" transform="rotate(-90 283.2 129.6)">11</text>
<text x="219.7" y="182.9">A4</text>
<text x="219.6" y="190.5">B5</text>
<text x="219.7" y="187.9">A5</text>
<text x="219.7" y="195.6">A7</text>
<text x="219.6" y="203.2">B6</text>
<text x="219.6" y="198.1">B7</text>
<text x="219.7" y="200.6">A6</text>
<text x="219.6" y="213.3">B8</text>
<text x="219.7" y="210.8">A8</text>
<text x="200.6" y="219.8" transform="rotate(-90 200.6 219.8)">SH</text>
<text x="208.3" y="219.7" transform="rotate(-90 208.3 219.7)">A1</text>
<text x="90.1" y="243.8">25</text>
<text x="45" y="246.4">1</text>
<text x="45" y="248.9">2</text>
<text x="45" y="251.4">3</text>
<text x="90.1" y="251.4">22</text>
<text x="90.1" y="248.9">23</text>
<text x="90.1" y="246.4">24</text>
<text x="45" y="254">4</text>
<text x="45" y="256.5">5</text>
<text x="90.1" y="256.5">20</text>
<text x="90.1" y="254">21</text>
<text x="45" y="259.1">6</text>
<text x="45" y="261.6">7</text>
<text x="90.1" y="261.6">18</text>
<text x="90.1" y="259.1">19</text>
<text x="44.4" y="269.2">10</text>
<text x="45" y="264.1">8</text>
<text x="45" y="266.7">9</text>
<text x="90.1" y="269.2">15</text>
<text x="90.1" y="266.7">16</text>
<text x="90.1" y="264.1">17</text>
<text x="44.4" y="271.8">11</text>
<text x="44.4" y="274.3">12</text>
<text x="90.1" y="274.3">13</text>
<text x="90.1" y="271.8">14</text>
</g>
</svg>
